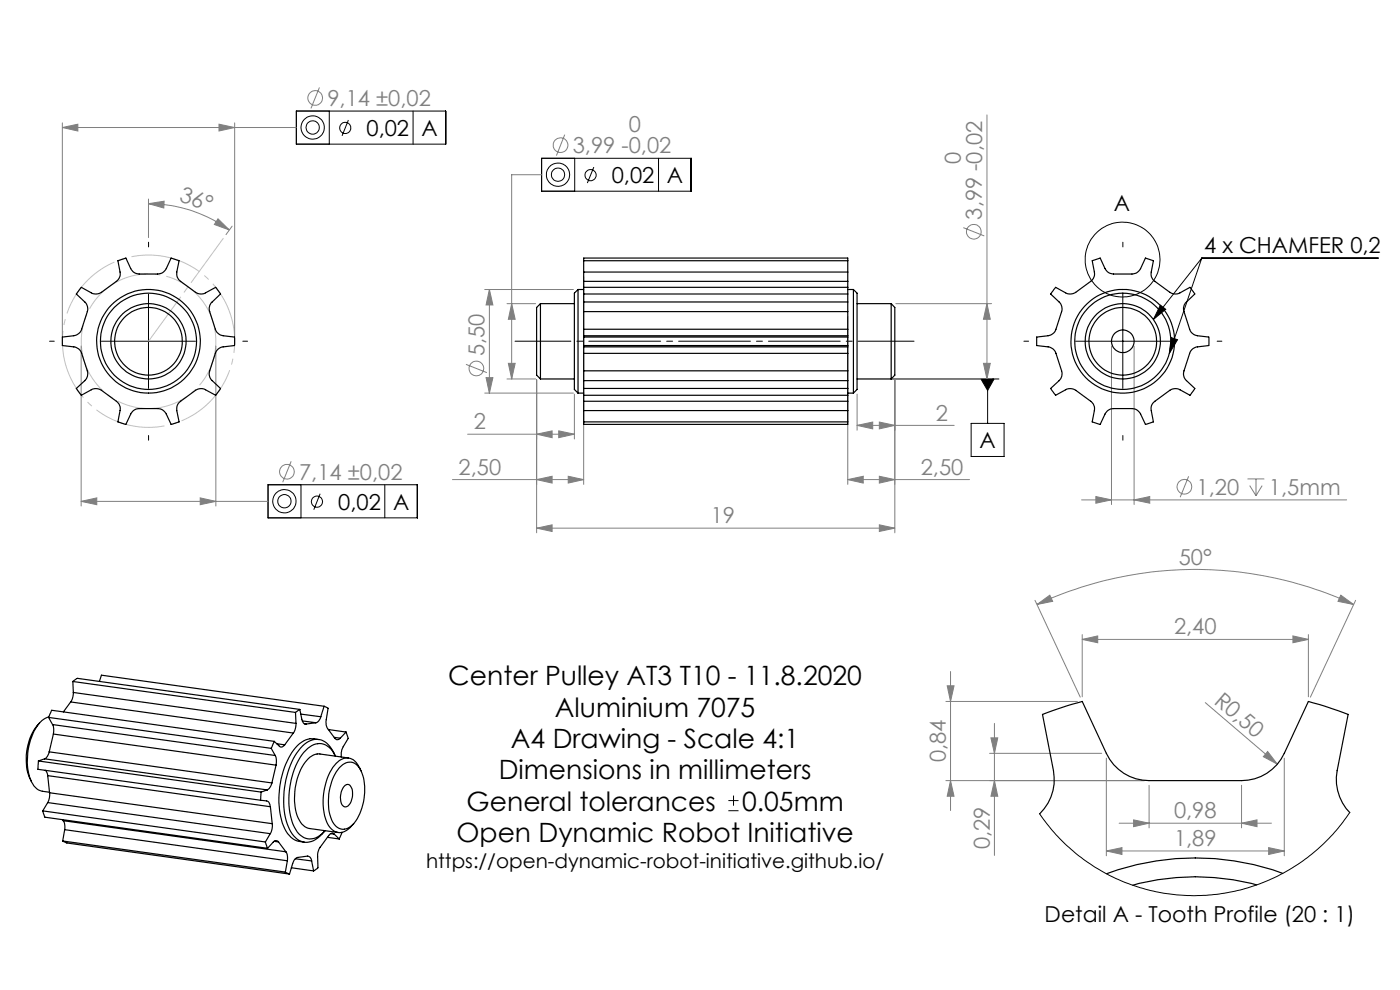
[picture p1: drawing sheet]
<svg xmlns="http://www.w3.org/2000/svg" width="297mm" height="210mm" viewBox="0 0 297 210" stroke-linecap="round" stroke-linejoin="round" font-family="sans-serif">
<g fill="none" stroke="#808080" stroke-width=".21">
<path d="M67.8 18.5l-1.8 4.5M13.2 27l3.3-.7v1.5zM13.2 26.1v45.3M13.2 27h49.7M46.5 26.3l3.3 .7-3.3 .8zM49.8 26.1v45.3M114.9 37.1h-6.4v43.3M119.8 28.6l-1.8 4.4M209.4 24.4v56M31.5 43.2l3.3-.5-.1 1.4zM31.5 43.2a29.1 29.1 0 0 1 17.1 5.6M31.5 42.2v8.2"/>
<path d="M46.2 46.4l2.4 2.4-3.1-1.2zM49.2 48l-1.3 1.8M123.8 58.7v44.1M204.4 48.3l4.4 1.8M17.2 73.4v33.9M45.8 73.4v33.9M98.8 77.3l4.5 1.7M102.8 61.4h18.8M103.8 61.4l.8 3.3h-1.5zM103.8 61.4v22M107.6 64.4h6M107.8 77.1h1.5l-.8 3.3z"/>
<path d="M108.5 64.4l.8 3.3h-1.5zM179.8 67.1v35.7M190 64.4h20.4M208.6 77.1h1.5l-.7 3.3zM209.4 64.4l.7 3.3h-1.5zM235.8 73.4v33.6M240.6 73.4v33.6M61.8 97.9l-1.8 4.4M99.2 92.1h22.6M102.8 83.4h18.8M103.1 80.1h1.5l-.8 3.3zM107.6 80.4h6"/>
<path d="M113.8 92.1l3.3-.7v1.4zM113.8 80.6v32.4M118.5 91.4l3.3 .7-3.3 .7zM121.8 83.6v9.5M181.8 90.2l3.3-.7v1.5zM181.8 83.6v7.7M181.8 90.2h20.6M186.5 89.5l3.3 .7-3.3 .8zM189.8 80.6v32.4M190 80.4h20.4M17.2 106.4l3.3-.8v1.5zM17.2 106.4h39.7"/>
<path d="M42.5 105.6l3.3 .8-3.3 .7zM96 101.7h27.8M113.8 101.7l3.3-.7v1.5zM113.8 112l3.3-.7v1.4zM113.8 112h76M120.5 101l3.3 .7-3.3 .8zM179.8 101.7l3.3-.7v1.5zM179.8 101.7h25.9M186.5 101l3.3 .7-3.3 .8zM186.5 111.3l3.3 .7-3.3 .7zM229.4 106h56.3M232.5 105.3l3.3 .7-3.3 .7z"/>
<path d="M240.6 106l3.3-.7v1.4zM252.2 101l-1.8 4.5M264.7 101.6h3.5M265.1 103l1.4 2.2M266.5 101.6v3.6M267.8 103l-1.3 2.2M219.6 127.3l9.6 20.6M220 128.2l2.7-1.9 .6 1.3zM220 128.2a79.5 79.5 0 0 1 67.2 0M229.6 135.6l3.3-.7v1.4zM229.6 134.6v13.2M229.6 135.6h48"/>
<path d="M274.3 134.9l3.3 .7-3.3 .7zM277.6 134.6v13.2M284.4 126.3l2.8 1.9-3.4-.6zM287.6 127.3l-9.6 20.6M200.7 148.8h27.9M200.9 145.5h1.5l-.8 3.3zM201.6 142.4v29.5M209.9 159.8h23.8M210.2 156.5h1.5l-.7 3.3zM211 153.4v28.1M255.7 149l15.3 13.1M268.9 159.4l2.1 2.7-3-1.6z"/>
<path d="M200.7 165.6h42.1M201.6 165.6l.8 3.3h-1.5zM211 165.6l.7 3.3h-1.5zM234.7 160.8v20.7M237.4 174.6h32.3M240.5 173.9l3.3 .7-3.3 .8zM243.8 166.6v9M263.4 174.6l3.3-.7v1.5zM263.4 166.6v9M269.1 179.8l3.4 .7-3.4 .7zM272.5 160.8v20.7M234.7 180.5l3.3-.7v1.4z"/>
<path d="M234.7 180.5h37.8"/>
<circle cx="66.9" cy="20.8" r="1.56"/>
<circle cx="118.9" cy="30.8" r="1.56"/>
<circle cx="206.6" cy="49.2" r="1.55"/>
<circle cx="101.1" cy="78.2" r="1.55"/>
<circle cx="60.9" cy="100.1" r="1.55"/>
<circle cx="251.3" cy="103.3" r="1.56"/>
</g>
<g fill="none" stroke="#000" stroke-width=".21">
<path d="M62.9 23.6h31.6v7h-31.6zM69.8 23.6v7M73.9 25.5l-1.3 3.3M87.6 23.6v7M114.9 33.6h31.7v7h-31.7zM121.9 33.6v7M126 35.4l-1.4 3.4M139.7 33.6v7M255 54.7h37.4M255 54.7l-6.9 20.3M255 54.7l-10.3 13.1M21.5 72.4h20"/>
<path d="M31.5 62.4v20M228.2 72.4h20M238.2 62.4v20M246.2 64.7l1.1 .9-2.6 2.2zM248.5 71.6l1.3 .5-1.7 2.9zM189.1 80.4h22.8M206 89.8h7v7h-7zM208.1 80.4h2.8l-1.4 2.4zM209.5 80.4v9.4M56.9 102.8h31.6v7h-31.6zM63.9 102.8v7M67.9 104.7l-1.3 3.4"/>
<path d="M81.6 102.8v7M154.5 172h2.2M154.5 169.8h2.2M155.6 168.8v2.1"/>
<circle cx="66.3" cy="27" r="1.41"/>
<circle cx="66.3" cy="27" r="2.47"/>
<circle cx="73.2" cy="27.1" r="1.2"/>
<circle cx="118.4" cy="37.1" r="1.42"/>
<circle cx="118.4" cy="37.1" r="2.47"/>
<circle cx="125.3" cy="37.1" r="1.18"/>
<circle cx="238.2" cy="55.1" r="7.9"/>
<circle cx="60.3" cy="106.3" r="2.48"/>
<circle cx="60.3" cy="106.3" r="1.4"/>
<circle cx="67.2" cy="106.4" r="1.19"/>
</g>
<path d="M49 67a18.3 18.3 0 0 0-30.6-7.4 18.3 18.3 0 0 0 8.2 30.4 18.3 18.3 0 0 0 22.7-21.8l-.3-1.2" fill="none" stroke="#c0c0c0" stroke-width=".21" stroke-dasharray="15.2 1.3 1.3 1.3" stroke-dashoffset="7.3" stroke-linecap="butt"/>
<path d="M45.2 68.2a14.3 14.3 0 0 0-23.9-5.8 14.3 14.3 0 0 0 6.3 23.7 14.3 14.3 0 0 0 17.8-16.9l-.2-1" fill="none" stroke="#c0c0c0" stroke-width=".21" stroke-dasharray="15.2 1.3 1.3 1.3" stroke-dashoffset=".9" stroke-linecap="butt"/>
<path d="M31.5 52.4v-1M238.2 52.4v-1M11.5 72.4h-1M51.5 72.4h1M218.2 72.4h-1M258.2 72.4h1M31.5 92.4v1M238.2 92.4v1" fill="none" stroke="#000" stroke-width=".21" stroke-dasharray="15.2 1.3 1.3 1.3"/>
<path d="M109.3 72.4h84.6" fill="none" stroke="#000" stroke-width=".21" stroke-dasharray="15.2 1.3 1.3 1.3" stroke-dashoffset="3.4"/>
<path d="M31.5 72.4l15.9-21.8" fill="none" stroke="#c0c0c0" stroke-width=".21" stroke-dasharray="15.2 1.3 1.3 1.3" stroke-dashoffset="3.7"/>
<path d="M208.1 80.4l1.4 2.4 1.4-2.4zM248.5 71.6l1.3 .5-1.7 2.9zM246.2 64.7l1.1 .9-2.6 2.2z" fill="#000"/>
<g fill="#808080">
<path d="M268.9 159.4l2.1 2.7-3-1.6z"/>
<path d="M46.2 46.4l2.4 2.4-3.1-1.2zM31.5 43.2l3.3-.5-.1 1.4z"/>
<path d="M13.2 27l3.3-.7v1.5zM46.5 26.3l3.3 .7-3.3 .8zM17.2 106.4l3.3-.8v1.5zM42.5 105.6l3.3 .8-3.3 .7z"/>
<path d="M186.5 89.5l3.3 .7-3.3 .8zM181.8 90.2l3.3-.7v1.5zM186.5 101l3.3 .7-3.3 .8zM179.8 101.7l3.3-.7v1.5zM120.5 101l3.3 .7-3.3 .8zM113.8 101.7l3.3-.7v1.5zM284.4 126.3l2.8 1.9-3.4-.6zM220 128.2l2.7-1.9 .6 1.3zM269.1 179.8l3.4 .7-3.4 .7zM234.7 180.5l3.3-.7v1.4z"/>
<path d="M113.8 112l3.3-.7v1.4zM186.5 111.3l3.3 .7-3.3 .7zM113.8 92.1l3.3-.7v1.4zM118.5 91.4l3.3 .7-3.3 .7zM108.5 64.4l.8 3.3h-1.5zM107.8 77.1h1.5l-.8 3.3zM232.5 105.3l3.3 .7-3.3 .7zM240.6 106l3.3-.7v1.4z"/>
<path d="M240.5 173.9l3.3 .7-3.3 .8zM263.4 174.6l3.3-.7v1.5z"/>
<path d="M211 165.6l.7 3.3h-1.5zM210.2 156.5h1.5l-.7 3.3z"/>
<path d="M209.4 64.4l.7 3.3h-1.5zM208.6 77.1h1.5l-.7 3.3zM103.8 61.4l.8 3.3h-1.5zM103.1 80.1h1.5l-.8 3.3zM200.9 145.5h1.5l-.8 3.3zM201.6 165.6l.8 3.3h-1.5z"/>
<path d="M229.6 135.6l3.3-.7v1.4zM274.3 134.9l3.3 .7-3.3 .7z"/>
</g>
<g fill="none" stroke="#000" stroke-width=".25">
<path d="M123.8 57.7v2M123.8 55.3v-.6h56v.6M123.8 55.3v2.4M123.8 59.7v1.3M123.8 59.7h56M123.8 57.7h56M123.8 55.3h56M179.8 57.7v2M179.8 55.3v2.4M179.8 59.7v1.3M17.3 61l2.1 1.1a2.08 2.08 0 0 0 2.1-.1l3.2-2.3a2.02 2.02 0 0 0 .8-2l-.5-2.4 1.7-.6 1 2.3a2.02 2.02 0 0 0 1.8 1.1h3.9a2.01 2.01 0 0 0 1.9-1.1l1-2.3 .6 .3 1.1 .3-.5 2.4a1.95 1.95 0 0 0 .8 2l3.2 2.3a2.02 2.02 0 0 0 2.1 .1l2.2-1.1 .6 .8 .4 .6-1.8 1.7a1.97 1.97 0 0 0-.5 2l1.2 3.7a2.08 2.08 0 0 0 1.6 1.4l2.4 .3 .1 .2-.1 1.6-2.4 .3a1.93 1.93 0 0 0-1.6 1.4l-1.2 3.7a2 2 0 0 0 .5 2l1.8 1.7-.4 .6-.6 .8-2.2-1.1a2.02 2.02 0 0 0-2.1 .1l-3.2 2.3a1.95 1.95 0 0 0-.8 2l.5 2.4-.6 .2-1.1 .3-1-2.2a2.01 2.01 0 0 0-1.9-1.1h-3.9a2.02 2.02 0 0 0-1.8 1.1l-1 2.2h-.2l-1.5-.5 .5-2.4a2.02 2.02 0 0 0-.8-2l-3.2-2.3a2.08 2.08 0 0 0-2.1-.1l-2.1 1.1-.9-1-.2-.4 1.8-1.7a2 2 0 0 0 .5-2l-1.2-3.7a1.93 1.93 0 0 0-1.6-1.4l-2.5-.3v-1.8l2.5-.3a2.08 2.08 0 0 0 1.6-1.4l1.2-3.7a1.97 1.97 0 0 0-.5-2l-1.8-1.7zM114.7 64.4l-.9 .8v14.4l.9 .8"/>
<path d="M114.7 64.4v16M114.7 64.4h7.1M122.6 61.4l-.8 .8v20.4l.8 .8M122.6 61.4v22M122.6 61.4h1.2M123.8 71.5v1.8M123.8 69.8v1.4M123.8 73.6v1.4M123.8 61v1.4M123.8 64.1v2M123.8 78.7v2M123.8 71.5h56"/>
<path d="M123.8 73.3h56M123.8 71.2h56M123.8 62.4v1.7M123.8 66.1v3.7M123.8 71.2v.3M123.8 73.3v.3M123.8 75v3.7M123.8 73.6h56M123.8 69.8h56M123.8 75h56M123.8 62.4h56M123.8 64.1h56"/>
<path d="M123.8 61h56M123.8 66.1h56M123.8 78.7h56M179.8 71.5v1.8M179.8 69.8v1.4M179.8 73.6v1.4M179.8 61v1.4M179.8 64.1v2M179.8 78.7v2M179.8 61.4h1.2M179.8 62.4v1.7M179.8 66.1v3.7"/>
<path d="M179.8 71.2v.3M179.8 73.3v.3M179.8 75v3.7M181 61.4v22M181 61.4l.8 .8v20.4l-.8 .8M181.8 64.4h7.3M189.1 64.4v16M189.1 64.4l.7 .8v14.4l-.7 .8M223.9 61l2.2 1.1a2.08 2.08 0 0 0 2.1-.1l3.2-2.3a2.02 2.02 0 0 0 .8-2l-.5-2.4 1.7-.6 1 2.3a2.02 2.02 0 0 0 1.8 1.1h3.9a2.01 2.01 0 0 0 1.9-1.1l1-2.3 1.7 .6-.5 2.4a1.85 1.85 0 0 0 .8 2l3.2 2.3a2.08 2.08 0 0 0 2.1 .1l2.1-1.1 .7 .8 .4 .6-1.8 1.7a1.97 1.97 0 0 0-.5 2l1.2 3.7a2.08 2.08 0 0 0 1.6 1.4l2.4 .3 .1 .2-.1 1.6-2.4 .3a1.93 1.93 0 0 0-1.6 1.4l-1.2 3.7a2 2 0 0 0 .5 2l1.8 1.7-.4 .6-.7 .8-2.1-1.1a2.08 2.08 0 0 0-2.1 .1l-3.2 2.3a1.85 1.85 0 0 0-.8 2l.5 2.4-1.5 .5h-.2l-1-2.2a2.01 2.01 0 0 0-1.9-1.1h-3.9a2.02 2.02 0 0 0-1.8 1.1l-1 2.2h-.2l-1.5-.5 .5-2.4a2.02 2.02 0 0 0-.8-2l-3.2-2.3a2.08 2.08 0 0 0-2.1-.1l-2.2 1.1-.8-1-.2-.4 1.8-1.7a2 2 0 0 0 .5-2l-1.2-3.7a1.93 1.93 0 0 0-1.6-1.4l-2.5-.3v-1.8l2.5-.3a2.08 2.08 0 0 0 1.6-1.4l1.2-3.7a1.97 1.97 0 0 0-.5-2l-1.8-1.7zM114.7 80.4h7.1M122.6 83.4h1.2M123.8 82.4v1.4"/>
<path d="M123.8 85.1v2M123.8 89.5v.5h56v-.5M123.8 80.7v1.7M123.8 83.8v1.3M123.8 87.1v2.4M123.8 82.4h56M123.8 83.8h56M123.8 80.7h56M123.8 85.1h56M123.8 87.1h56M123.8 89.5h56M179.8 82.4v1.4"/>
<path d="M179.8 85.1v2M179.8 83.4h1.2M179.8 80.7v1.7M179.8 83.8v1.3M179.8 87.1v2.4M181.8 80.4h7.3M8.4 153.3a11.5 11.5 0 0 0-1.7 12.5M10.3 152.2l.7-1.5 47.2 6.6M10.3 152.2l47.2 6.5M10.3 152.2l.8 1.5M10.3 152.1a6 6 0 0 0-3.6 4.2 12.1 12.1 0 0 0 .5 10.4l.9 .9 2.4 .5M10.4 159.5a2 2 0 0 1-.9 1.5"/>
<path d="M10.4 159.5l47.3 6.6M11.1 153.7a3.1 3.1 0 0 1 .2 2M11.1 153.7l47.3 6.6M11.3 155.7l-.9 3.8M11.3 155.7l47.3 6.6M15 148.9l-1.6 2.1M15 148.9l47.2 6.6M15.5 144.6l.9-.7 47.2 6.6M15.5 144.6l47.2 6.5M15.5 144.6l.1 2.3M15.6 146.9a3.5 3.5 0 0 1-.6 2M15.6 146.9l47.2 6.5"/>
<path d="M21.1 144.5l.4-1.3 47.3 6.6M57.5 158.7l.9 1.6M58.2 157.3l-.7 1.4M58.2 157.3l1.1 1a.7 .7 0 0 0 1.1-.3M58.7 157.8l1.7 .2M62.2 155.5l-1.8 2.5M62.7 151.1l.1 2.3M62.8 153.4a3.5 3.5 0 0 1-.6 2.1M63.6 150.5l-.9 .6M63.6 150.5l.4 2.1a.96 .96 0 0 0 .9 1M63.8 151.5l4.3 .5M64.1 152.9l2.9 .4"/>
<path d="M64.6 153.6h.3M67 153.3l-2.1 .3M67.6 156.9a4.6 4.6 0 0 0-5.3 2.2 18.2 18.2 0 0 0-1.9 16.7 4.4 4.4 0 0 0 4.2 2.8M68.1 152a1.56 1.56 0 0 1-1.1 1.3M68.8 149.8l.8 .4-.4 2.4a2.44 2.44 0 0 0 .3 1.9l1.5 2.1a.68 .68 0 0 0 1.2 0M68.8 149.8l-.7 2.2M69.7 154.8l3.7 .5M70.9 156.4l1.3 .2M73.4 155.3l.5 1.3-1.4 2.5-.1 1.5M73.4 155.3l-1.2 1.3M8.1 161.4l-.1 1.8 47.3 6.5M8.1 161.4l47.3 6.6"/>
<path d="M9.1 172l.4 1.3 47.3 6.6M9.1 172l47.2 6.6M9.5 161l-1.4 .4M9.5 161l47.2 6.6M9.6 163.4l.3 .5 .2 .6M10.1 164.5l47.3 6.6M10.1 170.2l-1 1.8M10.1 170.2l47.2 6.6M10.1 164.5l.4 3.7M10.5 168.2a3.5 3.5 0 0 1-.4 2M10.5 168.2l47.2 6.5M13.3 173.9l.1 .2"/>
<path d="M13.3 178.4l.9 .4 47.2 6.6M13.3 178.4l47.2 6.6M13.4 174.1a2.65 2.65 0 0 1 .3 1.9M13.4 174.1l47.2 6.6M13.7 176l47.3 6.6M13.7 176l-.4 2.4M55.3 169.7l1.3 .2a1.18 1.18 0 0 1 .8 1.2M55.4 168l-.1 1.7M56.3 178.6l.5 1.3M56.7 167.6l-1.3 .4M57.3 176.8l-1 1.8M57.4 171.1l.3 3.6"/>
<path d="M57.7 166.1a2.29 2.29 0 0 1-1 1.5M57.7 174.7a3.2 3.2 0 0 1-.4 2.1M58.1 178.5l1 .1M58.4 160.3a3.2 3.2 0 0 1 .2 2M58.6 162.3l-.9 3.8M59.1 178.6a.68 .68 0 0 0-1.1 0l-1.2 1.3M59.1 178.6l1.5 2.1M69.5 177.6l2.5 .4M70.2 176.8l.7 .1M70.9 176.9a.73 .73 0 0 0-1.2 .3l-1.8 2.5a3.2 3.2 0 0 0-.5 2l.1 2.4-1 .6M70.9 176.9l1.1 1.1M71.1 160.3a5.1 5.1 0 0 0-3.4-3.4 4.7 4.7 0 0 0-4.4 2.3 18.3 18.3 0 0 0-2.1 16.2 4.5 4.5 0 0 0 4 3.3 5.4 5.4 0 0 0 3.7-2.4"/>
<path d="M71.2 160.4a3.7 3.7 0 0 0-4.7-2.4 9.3 9.3 0 0 0-4.3 5.9 16.2 16.2 0 0 0 .3 11.6 3.5 3.5 0 0 0 2.7 2.4 3.5 3.5 0 0 0 3.5-1.4l.3-.3M72 162.8a2.51 2.51 0 0 1 2.5-1.1 2.51 2.51 0 0 1 2.1 1.8 11.6 11.6 0 0 1-1.7 11.4 2.55 2.55 0 0 1-2.6 .9 2.55 2.55 0 0 1-2-1.9 11.8 11.8 0 0 1 1.7-11.1zM72.6 176.6l-.6 1.4M73.2 166.6a.92 .92 0 0 1 1.5 .7 3.7 3.7 0 0 1-1.1 3.8 1.08 1.08 0 0 1-1.3-1.2 3.7 3.7 0 0 1 .9-3.3zM73.9 160.8l-6-.9a3.9 3.9 0 0 0-3.5 2.3 13.5 13.5 0 0 0-1.1 11.3 3.5 3.5 0 0 0 2.4 2.2l6 .9M76.6 163.5a3.8 3.8 0 0 0-2.7-2.7 3.9 3.9 0 0 0-3.6 2.5 13 13 0 0 0-.6 11.8 2.74 2.74 0 0 0 4.8 .2l.5-.6M286.3 172.4a10 10 0 0 1-2.6-8.9l2.3-12-5.2-1.8-3.2-.9-5.1 11a10 10 0 0 1-9.1 5.8h-19.6a10 10 0 0 1-9.1-5.8l-5.1-11-3.2 .9-5.2 1.8 2.3 12a9.9 9.9 0 0 1-3 9.1M60.5 185l.9 .4M60.6 180.7a2.65 2.65 0 0 1 .4 1.9M61 182.6l-.5 2.4M61.8 184.1l4.7 .6M62.7 182.2l3.4 .4"/>
<path d="M66.1 182.6a.97 .97 0 0 0-.9-1l-2.1 .3a1.67 1.67 0 0 0-1 1.3l-.7 2.2M66.1 182.6l.4 2.1M266.6 187.7a49.8 49.8 0 0 0-26.3 .1M272.1 185.3a54.4 54.4 0 0 0-37.4 0"/>
<circle cx="31.5" cy="72.4" r="10.2"/>
<circle cx="31.5" cy="72.4" r="11"/>
<circle cx="31.5" cy="72.4" r="7.2"/>
<circle cx="31.5" cy="72.4" r="8"/>
<circle cx="238.2" cy="72.4" r="10.2"/>
<circle cx="238.2" cy="72.4" r="11"/>
<circle cx="238.2" cy="72.4" r="7.2"/>
<circle cx="238.2" cy="72.4" r="8"/>
<circle cx="238.2" cy="72.4" r="2.41"/>
</g>
<path d="M286.3 172.4a39.7 39.7 0 0 1-65.8 .2" fill="none" stroke="#000" stroke-width=".21"/>
<g font-size="5.6">
<text x="95.1" y="145.4">Center Pulley AT3 T10 - 11.8.2020</text>
<text x="117.7" y="152">Aluminium 7075</text>
<text x="108.4" y="158.7">A4 Drawing - Scale 4:1</text>
<text x="105.8" y="165.3">Dimensions in millimeters</text>
<text x="99" y="171.9">General tolerances</text>
<text x="157.4" y="171.9">0.05mm</text>
<text x="96.8" y="178.6">Open Dynamic Robot Initiative</text>
</g>
<g font-size="4.7" fill="#808080">
<text x="69.5" y="22.5">9,14 ±0,02</text>
<text x="133.4" y="28">0</text>
<text x="121.5" y="32.5">3,99 -0,02</text>
<text x="203.8" y="34.7" transform="rotate(-90 203.8 34.7)">0</text>
<text x="37.8" y="42.7" transform="rotate(19 37.8 42.7)">36°</text>
<text x="208.3" y="46.6" transform="rotate(-90 208.3 46.6)">3,99 -0,02</text>
<text x="102.8" y="75.6" transform="rotate(-90 102.8 75.6)">5,50</text>
<text x="198.6" y="89.2">2</text>
<text x="100.5" y="91.1">2</text>
<text x="63.5" y="101.8">7,14 ±0,02</text>
<text x="97.3" y="100.7">2,50</text>
<text x="195.3" y="100.7">2,50</text>
<text x="253.8" y="105">1,20</text>
<text x="269.2" y="105">1,5mm</text>
<text x="150.8" y="111">19</text>
<text x="250.1" y="119.8">50°</text>
<text x="249.1" y="134.6">2,40</text>
<text x="257.4" y="149.1" transform="rotate(41 257.4 149.1)">R0,50</text>
<text x="200.7" y="161.7" transform="rotate(-90 200.7 161.7)">0,84</text>
<text x="249.1" y="173.6">0,98</text>
<text x="249.1" y="179.5">1,89</text>
<text x="210" y="180.2" transform="rotate(-90 210 180.2)">0,29</text>
</g>
<g font-size="4.7">
<text x="77.7" y="28.8">0,02</text>
<text x="89.4" y="28.8">A</text>
<text x="129.8" y="38.8">0,02</text>
<text x="141.4" y="38.8">A</text>
<text x="236.3" y="44.7">A</text>
<text x="255.4" y="53.6">4 x CHAMFER 0,2</text>
<text x="207.8" y="95.1">A</text>
<text x="71.7" y="108.1">0,02</text>
<text x="83.4" y="108.1">A</text>
<text x="221.6" y="195.5">Detail A - Tooth Profile (20 : 1)</text>
</g>
<text font-size="4.2" x="90.4" y="184.1">https://open-dynamic-robot-initiative.github.io/</text>
</svg>
